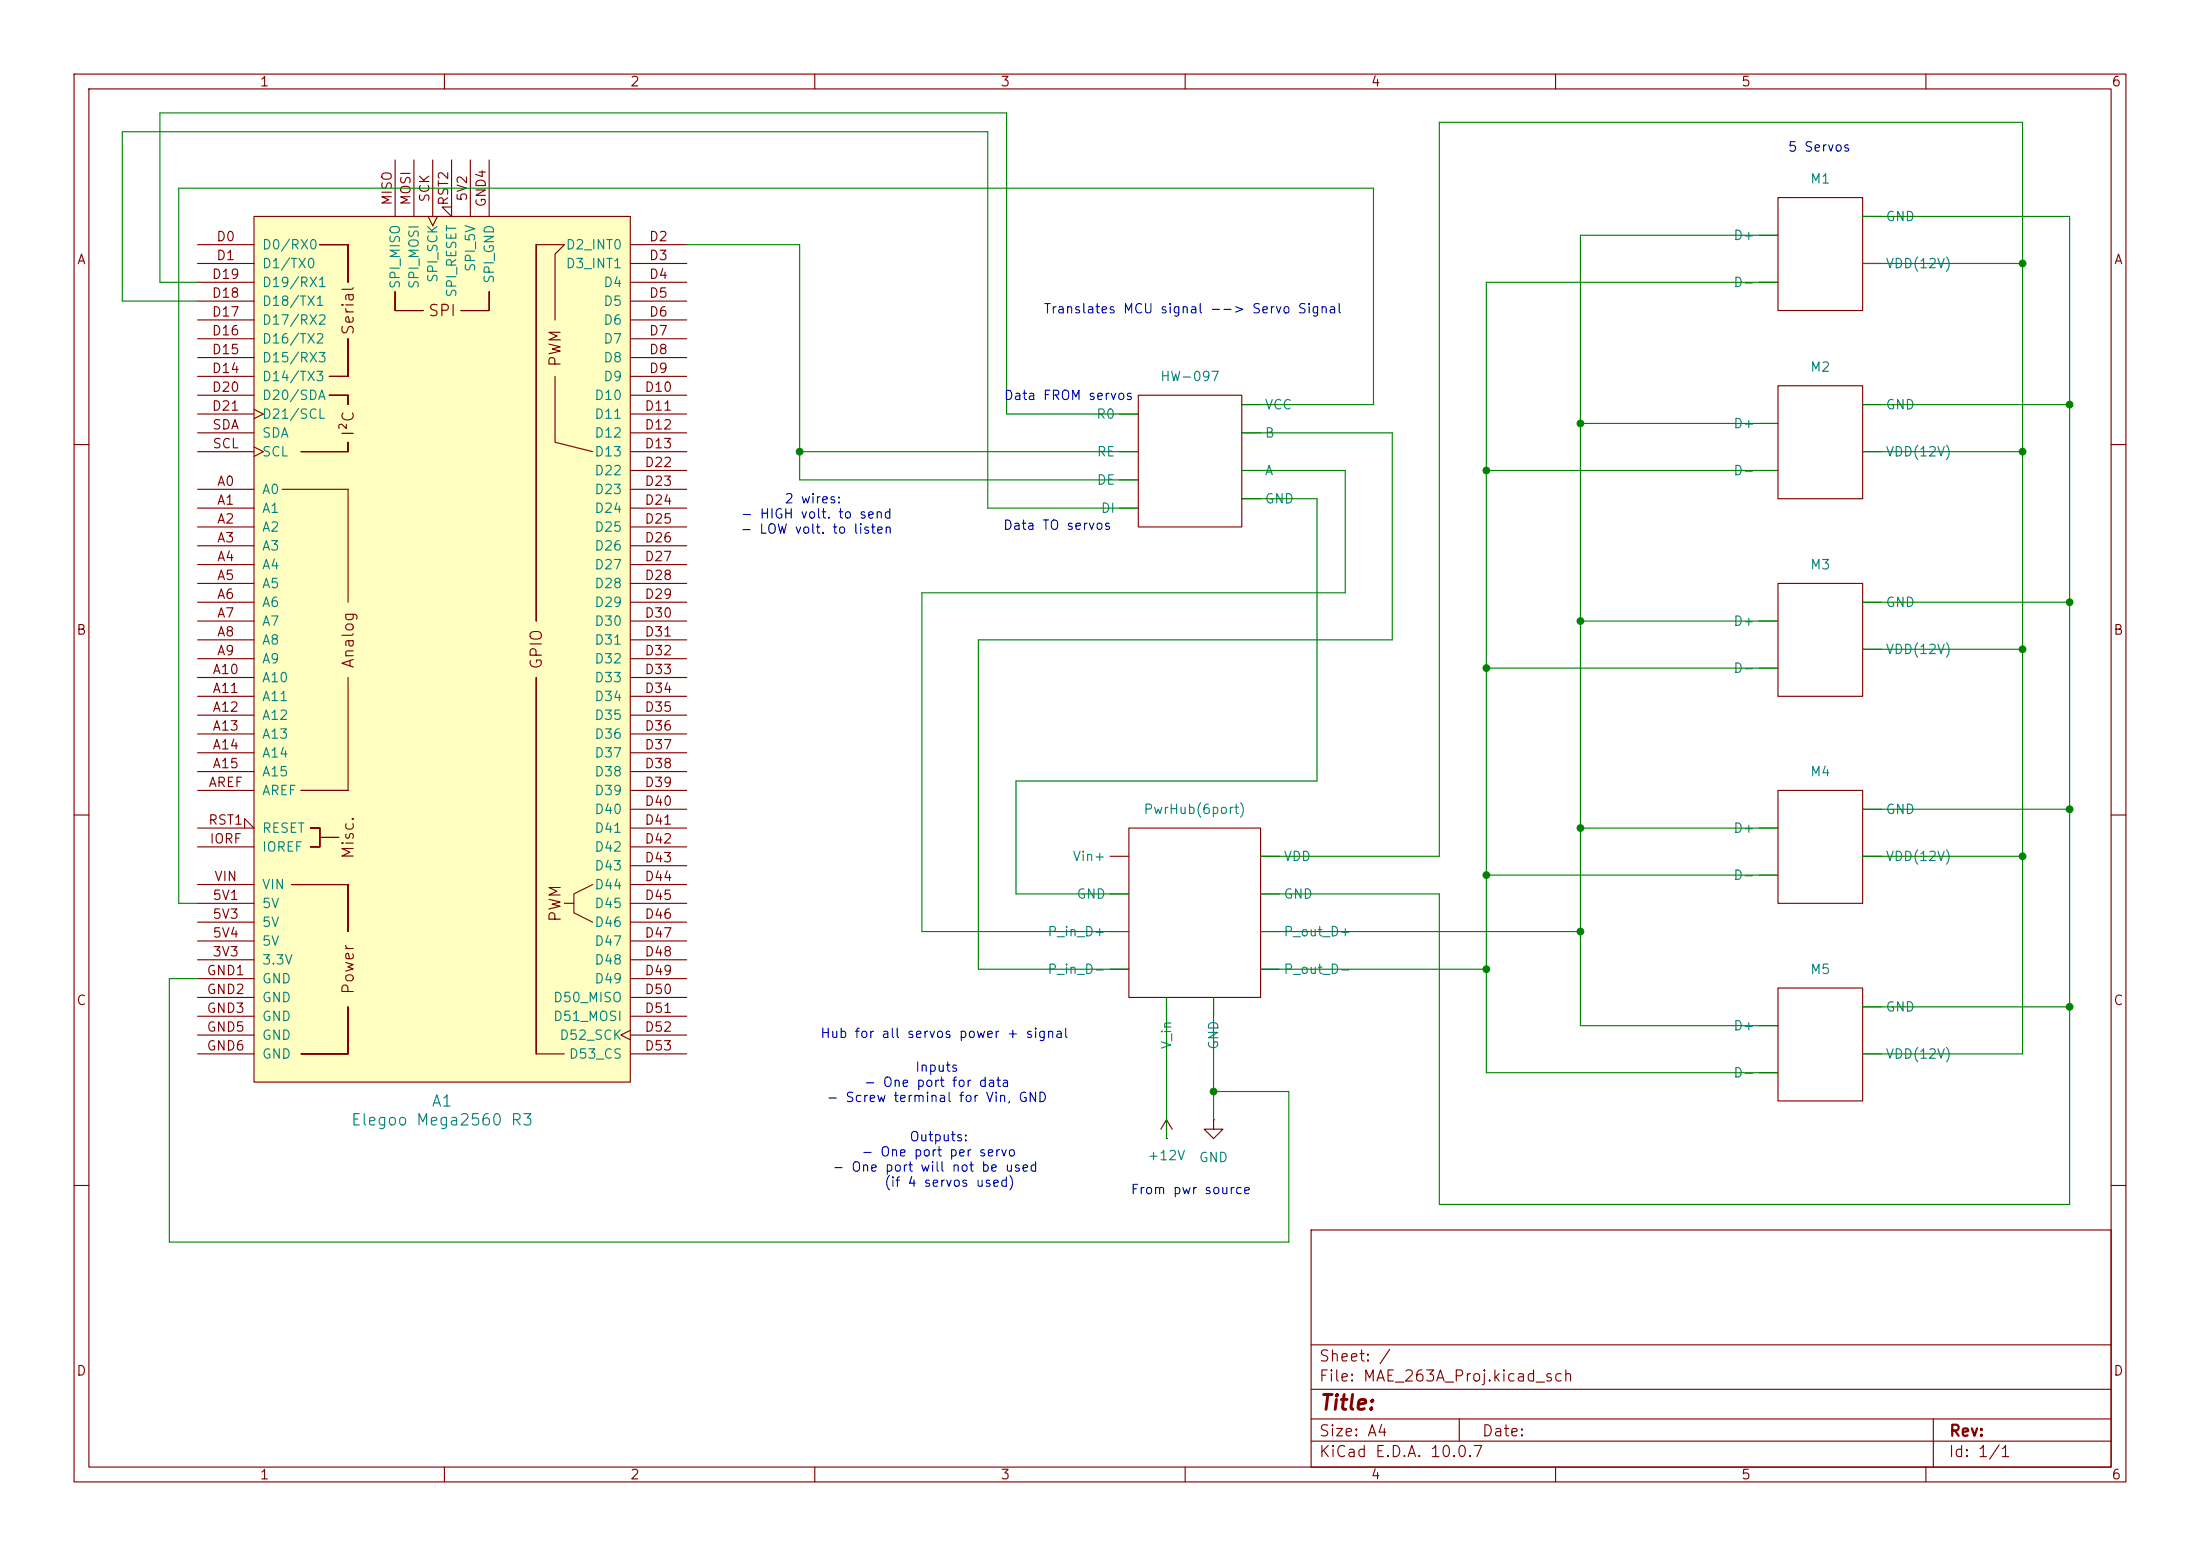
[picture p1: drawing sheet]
<svg xmlns="http://www.w3.org/2000/svg" width="297mm" height="210mm" viewBox="0 0 297 210" stroke-linecap="round" stroke-linejoin="round" font-family="sans-serif">
<g fill="none" stroke="#840000" stroke-width=".15">
<path d="M10 10h277v190h-277zM12 12h273v186h-273zM60 10v2M110 10v2M160 10v2M210 10v2M260 10v2M10 60h2M285 60h2M10 110h2M237.5 111.8h2.5M237.5 118.1h2.5"/>
<path d="M240 106.7h11.5v15.2h-11.5zM251.5 109.2h2.5M251.5 115.6h2.5M285 110h2M237.5 138.4h2.5M240 133.4h11.5v15.2h-11.5zM251.5 135.9h2.5M157.5 153.7h.1M157.5 151.1l-.8 1.3M157.5 151.1l.7 1.3M157.5 151.1v2.6M163.8 151.1v1.3h1.3l-1.3 1.3-1.2-1.3h1.2"/>
<path d="M163.8 151.1h.1M237.5 144.8h2.5M251.5 142.2h2.5M10 160h2M177 166h108v32h-108zM285 160h2M60 198v2M110 198v2M160 198v2M177 194.5h108M177 191.5h108M177 187.5h108"/>
<path d="M177 181.5h108M197 191.5v3M210 198v2M260 198v2M261 191.5v6.5"/>
</g>
<path d="M34.3 29.2h50.8v116.9h-50.8z" fill="#ffffc2"/>
<g fill="none" stroke="#840000" stroke-width=".15">
<path d="M26.7 33h7.6M26.7 35.6h7.6M26.7 38.1h7.6M34.3 29.2h50.8v116.9h-50.8zM43.2 33h3.8zM47 33v5.1zM53.3 39.4v2.5zM53.3 21.6v7.6M55.9 21.6v7.6M57.8 29.2l.6 1.3 .7-1.3M58.4 21.6v7.6M61 21.6v7.6l-1.3-1.3h1.3"/>
<path d="M63.5 21.6v7.6M66 39.4v2.5zM66 21.6v7.6M72.4 33h3.8l-1.3 1.3v8.9M72.4 33v50.8zM85.1 33h7.6M85.1 35.6h7.6M85.1 38.1h7.6M237.5 38.1h2.5M237.5 31.8h2.5M240 26.7h11.5v15.2h-11.5zM251.5 35.6h2.5"/>
<path d="M251.5 29.2h2.5M26.7 40.6h7.6M26.7 43.2h7.6M26.7 45.7h7.6M26.7 48.3h7.6M26.7 50.8h7.6M26.7 53.3h7.6M26.7 55.9h7.6M26.7 58.4h7.6M34.3 55.2l1.3 .7-1.3 .6M44.4 50.8h2.6zM44.4 53.3h2.6z"/>
<path d="M47 45.7v5.1zM47 53.3v1.3zM47 59.7v1.3zM53.3 41.9h3.8zM62.2 41.9h3.8zM74.9 50.8v8.9l5.1 1.3M85.1 40.6h7.6M85.1 43.2h7.6M85.1 45.7h7.6M85.1 48.3h7.6M85.1 50.8h7.6M85.1 53.3h7.6"/>
<path d="M85.1 55.9h7.6M85.1 58.4h7.6M151.1 55.9h2.6M153.7 53.3h13.9v17.8h-13.9zM167.6 58.4h2.6M167.6 54.6h2.6M237.5 57.2h2.5M240 52.1h11.5v15.2h-11.5zM251.5 54.6h2.5M26.7 66h7.6M26.7 68.6h7.6M26.7 71.1h7.6"/>
<path d="M26.7 73.7h7.6M26.7 76.2h7.6M26.7 78.7h7.6M26.7 61h7.6M34.3 60.3l1.3 .7-1.3 .6M38.1 66h8.9v15.3M40.6 61h6.4zM85.1 66h7.6M85.1 68.6h7.6M85.1 71.1h7.6M85.1 73.7h7.6M85.1 76.2h7.6"/>
<path d="M85.1 78.7h7.6M85.1 61h7.6M85.1 63.5h7.6M151.1 68.6h2.6M151.1 61h2.6M151.1 64.8h2.6M167.6 63.5h2.6M167.6 67.3h2.6M237.5 63.5h2.5M240 78.7h11.5v15.3h-11.5zM251.5 61h2.5M26.7 81.3h7.6"/>
<path d="M26.7 83.8h7.6M26.7 86.4h7.6M26.7 88.9h7.6M26.7 91.4h7.6M26.7 94h7.6M26.7 96.5h7.6M26.7 99.1h7.6M47 91.4v15.3M72.4 91.4v50.8zM85.1 81.3h7.6M85.1 83.8h7.6M85.1 86.4h7.6"/>
<path d="M85.1 88.9h7.6M85.1 91.4h7.6M85.1 94h7.6M85.1 96.5h7.6M85.1 99.1h7.6M237.5 83.8h2.5M237.5 90.2h2.5M251.5 81.3h2.5M251.5 87.6h2.5M26.7 111.8h7.6l-1.3-1.3v1.3M26.7 101.6h7.6M26.7 104.1h7.6"/>
<path d="M26.7 106.7h7.6M26.7 114.3h7.6M26.7 119.4h7.6M39.4 119.4h7.6zM40.6 106.7h6.4zM41.9 111.8h1.3zM41.9 114.3h1.3zM43.2 111.8v2.5zM43.2 113h2.5zM47 119.4v6.3zM80 119.4l-2.5 1.3v2.5l2.5 1.3M85.1 101.6h7.6"/>
<path d="M85.1 104.1h7.6M85.1 106.7h7.6M85.1 109.2h7.6M85.1 111.8h7.6M85.1 114.3h7.6M85.1 116.8h7.6M85.1 119.4h7.6M149.9 115.6h2.5M152.4 111.8h17.8v22.8h-17.8zM170.2 115.6h2.5M26.7 121.9h7.6M26.7 129.5h7.6"/>
<path d="M26.7 124.5h7.6M26.7 127h7.6M26.7 132.1h7.6M26.7 134.6h7.6M26.7 137.2h7.6M26.7 139.7h7.6M47 135.9v6.3zM76.2 121.9h1.3M85.1 139.1l-1.3 .6 1.3 .6M85.1 121.9h7.6M85.1 129.5h7.6M85.1 124.5h7.6"/>
<path d="M85.1 127h7.6M85.1 132.1h7.6M85.1 134.6h7.6M85.1 137.2h7.6M85.1 139.7h7.6M149.9 120.7h2.5M149.9 125.7h2.5M149.9 130.8h2.5M157.5 134.6v2.6M163.8 134.6v2.6M170.2 120.7h2.5M170.2 125.7h2.5"/>
<path d="M170.2 130.8h2.5M26.7 142.2h7.6M40.6 142.2h6.4zM72.4 142.2h3.8M85.1 142.2h7.6"/>
</g>
<g fill="none" stroke="#008400" stroke-width=".15">
<path d="M26.7 38.1h-5.1v-22.9h114.3v40.7h17.8M92.7 33h15.2v31.8h45.8M240 31.8h-26.6v106.6h26.6M240 38.1h-39.3v106.7h39.3M251.5 29.2h27.9v133.4h-85.1v-41.9h-24.1M251.5 35.6h21.5M26.7 40.6h-10.2v-22.8h116.8v50.8h20.4M167.6 54.6h17.8v-29.2h-161.3v96.5h2.6M167.6 58.4h20.4v28h-55.9v44.4h20.3M213.4 57.2h26.6M251.5 54.6h27.9M107.9 61h45.8"/>
<path d="M167.6 63.5h14v16.5h-57.1v45.7h27.9M167.6 67.3h10.2v38.1h-40.6v15.3h15.2M200.7 63.5h39.3M251.5 61h21.5M200.7 90.2h39.3M213.4 83.8h26.6M251.5 81.3h27.9M251.5 87.6h21.5M170.2 115.6h24.1v-99.1h78.7v125.7h-21.5M200.7 118.1h39.3M213.4 111.8h26.6M251.5 115.6h21.5"/>
<path d="M251.5 109.2h27.9M26.7 132.1h-3.8v35.5h151.1v-20.3h-10.2M157.5 134.6v19.1M163.8 134.6v16.5M170.2 130.8h30.5M170.2 125.7h43.2M251.5 135.9h27.9"/>
</g>
<g fill="#008400" stroke="#008400" stroke-width=".14">
<circle cx="273" cy="115.6" r=".46"/>
<circle cx="279.4" cy="109.2" r=".46"/>
<circle cx="279.4" cy="135.9" r=".46"/>
<circle cx="200.7" cy="118.1" r=".46"/>
<circle cx="200.7" cy="130.8" r=".46"/>
<circle cx="213.4" cy="125.7" r=".46"/>
<circle cx="200.7" cy="63.5" r=".46"/>
<circle cx="213.4" cy="57.2" r=".46"/>
<circle cx="107.9" cy="61" r=".46"/>
<circle cx="213.4" cy="111.8" r=".46"/>
<circle cx="213.4" cy="83.8" r=".46"/>
<circle cx="273" cy="35.6" r=".46"/>
<circle cx="273" cy="61" r=".46"/>
<circle cx="279.4" cy="54.6" r=".46"/>
<circle cx="273" cy="87.6" r=".46"/>
<circle cx="200.7" cy="90.2" r=".46"/>
<circle cx="279.4" cy="81.3" r=".46"/>
<circle cx="163.8" cy="147.3" r=".46"/>
</g>
<text font-size="2" fill="#840000" x="178" y="190.8">Title:</text>
<g font-size="1.5" fill="#840000">
<text x="48.1" y="45.4" transform="rotate(-90 48.1 45.4)">Serial</text>
<text x="57.7" y="43.1">SPI</text>
<text x="76.1" y="49.6" transform="rotate(-90 76.1 49.6)">PWM</text>
<text x="48.1" y="59" transform="rotate(-90 48.1 59)">I²C</text>
<text x="48.1" y="90.3" transform="rotate(-90 48.1 90.3)">Analog</text>
<text x="73.5" y="90.5" transform="rotate(-90 73.5 90.5)">GPIO</text>
<text x="48.1" y="116" transform="rotate(-90 48.1 116)">Misc.</text>
<text x="76.1" y="124.6" transform="rotate(-90 76.1 124.6)">PWM</text>
<text x="48.1" y="134.3" transform="rotate(-90 48.1 134.3)">Power</text>
<text x="178" y="184.1">Sheet: /</text>
<text x="178" y="186.8">File: MAE_263A_Proj.kicad_sch</text>
<text x="178" y="197">KiCad E.D.A. 10.0.7</text>
<text x="178" y="194.2">Size: A4</text>
<text x="200" y="194.2">Date:</text>
<text x="263" y="197">Id: 1/1</text>
<text x="263" y="194.2">Rev:</text>
</g>
<g font-size="1.5" fill="#008484">
<text x="58.2" y="149.7">A1</text>
<text x="47.3" y="152.3">Elegoo Mega2560 R3</text>
</g>
<g font-size="1.3" fill="#840000">
<text x="35" y="12">1</text>
<text x="85" y="12">2</text>
<text x="135" y="12">3</text>
<text x="185" y="12">4</text>
<text x="235" y="12">5</text>
<text x="285" y="12">6</text>
<text x="53.2" y="27.8" transform="rotate(-90 53.2 27.8)">MISO</text>
<text x="55.7" y="27.8" transform="rotate(-90 55.7 27.8)">MOSI</text>
<text x="58.3" y="27.4" transform="rotate(-90 58.3 27.4)">SCK</text>
<text x="60.8" y="27.9" transform="rotate(-90 60.8 27.9)">RST2</text>
<text x="63.4" y="27.3" transform="rotate(-90 63.4 27.3)">5V2</text>
<text x="65.9" y="28.1" transform="rotate(-90 65.9 28.1)">GND4</text>
<text x="10.3" y="36">A</text>
<text x="29.1" y="32.9">D0</text>
<text x="29.1" y="35.4">D1</text>
<text x="87.5" y="32.9">D2</text>
<text x="87.5" y="35.4">D3</text>
<text x="285.3" y="36">A</text>
<text x="28.5" y="40.5">D18</text>
<text x="28.5" y="38">D19</text>
<text x="87.5" y="38">D4</text>
<text x="87.5" y="40.5">D5</text>
<text x="28.5" y="45.6">D16</text>
<text x="28.5" y="43">D17</text>
<text x="87.5" y="43">D6</text>
<text x="87.5" y="45.6">D7</text>
<text x="28.5" y="50.7">D14</text>
<text x="28.5" y="48.1">D15</text>
<text x="28.5" y="53.2">D20</text>
<text x="86.9" y="53.2">D10</text>
<text x="87.5" y="48.1">D8</text>
<text x="87.5" y="50.7">D9</text>
<text x="28.5" y="55.7">D21</text>
<text x="28.6" y="58.3">SDA</text>
<text x="86.9" y="55.7">D11</text>
<text x="86.9" y="58.3">D12</text>
<text x="28.6" y="60.8">SCL</text>
<text x="29.2" y="65.9">A0</text>
<text x="86.9" y="60.8">D13</text>
<text x="86.9" y="63.4">D22</text>
<text x="86.9" y="65.9">D23</text>
<text x="29.2" y="68.4">A1</text>
<text x="29.2" y="71">A2</text>
<text x="86.9" y="68.4">D24</text>
<text x="86.9" y="71">D25</text>
<text x="29.2" y="73.5">A3</text>
<text x="29.2" y="76.1">A4</text>
<text x="86.9" y="73.5">D26</text>
<text x="86.9" y="76.1">D27</text>
<text x="29.2" y="78.6">A5</text>
<text x="29.2" y="81.1">A6</text>
<text x="29.2" y="83.7">A7</text>
<text x="86.9" y="78.6">D28</text>
<text x="86.9" y="81.1">D29</text>
<text x="86.9" y="83.7">D30</text>
<text x="10.2" y="86">B</text>
<text x="29.2" y="86.2">A8</text>
<text x="29.2" y="88.8">A9</text>
<text x="86.9" y="86.2">D31</text>
<text x="86.9" y="88.8">D32</text>
<text x="285.2" y="86">B</text>
<text x="28.6" y="91.3">A10</text>
<text x="28.6" y="93.8">A11</text>
<text x="86.9" y="91.3">D33</text>
<text x="86.9" y="93.8">D34</text>
<text x="28.6" y="96.4">A12</text>
<text x="28.6" y="98.9">A13</text>
<text x="28.6" y="101.5">A14</text>
<text x="86.9" y="96.4">D35</text>
<text x="86.9" y="98.9">D36</text>
<text x="86.9" y="101.5">D37</text>
<text x="28.1" y="106.5">AREF</text>
<text x="28.6" y="104">A15</text>
<text x="86.9" y="104">D38</text>
<text x="86.9" y="106.5">D39</text>
<text x="28" y="111.6">RST1</text>
<text x="86.9" y="109.1">D40</text>
<text x="86.9" y="111.6">D41</text>
<text x="28.2" y="114.2">IORF</text>
<text x="28.8" y="119.2">VIN</text>
<text x="86.9" y="114.2">D42</text>
<text x="86.9" y="116.7">D43</text>
<text x="86.9" y="119.2">D44</text>
<text x="28.6" y="121.8">5V1</text>
<text x="28.6" y="124.3">5V3</text>
<text x="86.9" y="121.8">D45</text>
<text x="86.9" y="124.3">D46</text>
<text x="27.8" y="131.9">GND1</text>
<text x="28.6" y="129.4">3V3</text>
<text x="28.6" y="126.9">5V4</text>
<text x="86.9" y="126.9">D47</text>
<text x="86.9" y="129.4">D48</text>
<text x="86.9" y="131.9">D49</text>
<text x="10.2" y="136">C</text>
<text x="27.8" y="134.5">GND2</text>
<text x="27.8" y="137">GND3</text>
<text x="86.9" y="134.5">D50</text>
<text x="86.9" y="137">D51</text>
<text x="285.2" y="136">C</text>
<text x="27.8" y="139.6">GND5</text>
<text x="27.8" y="142.1">GND6</text>
<text x="86.9" y="139.6">D52</text>
<text x="86.9" y="142.1">D53</text>
<text x="10.2" y="186">D</text>
<text x="285.2" y="186">D</text>
<text x="35" y="200">1</text>
<text x="85" y="200">2</text>
<text x="135" y="200">3</text>
<text x="185" y="200">4</text>
<text x="235" y="200">5</text>
<text x="285" y="200">6</text>
</g>
<g font-size="1.3" fill="#0000c2">
<text x="241.3" y="20.8">5 Servos</text>
<text x="140.8" y="42.6">Translates MCU signal --&gt; Servo Signal</text>
<text x="135.4" y="54.3">Data FROM servos</text>
<text x="99.9" y="70.3">- HIGH volt. to send</text>
<text x="105.8" y="68.3">2 wires:</text>
<text x="135.3" y="71.8">Data TO servos</text>
<text x="99.9" y="72.4">- LOW volt. to listen</text>
<text x="110.7" y="140.4">Hub for all servos power + signal</text>
<text x="111.5" y="149.1">- Screw terminal for Vin, GND</text>
<text x="116.5" y="147">- One port for data</text>
<text x="123.5" y="145">Inputs</text>
<text x="122.7" y="154.4">Outputs:</text>
<text x="112.3" y="158.5">- One port will not be used</text>
<text x="116.2" y="156.4">- One port per servo</text>
<text x="119.3" y="160.5">(if 4 servos used)</text>
<text x="152.6" y="161.5">From pwr source</text>
</g>
<g font-size="1.3" fill="#008484">
<text x="244.3" y="25.1">M1</text>
<text x="35.3" y="34">D0/RX0</text>
<text x="76.3" y="34">D2_INT0</text>
<text x="233.9" y="32.7">D+</text>
<text x="254.5" y="30.2">GND</text>
<text x="35.3" y="36.5">D1/TX0</text>
<text x="35.3" y="41.6">D18/TX1</text>
<text x="35.3" y="39.1">D19/RX1</text>
<text x="54.3" y="39.1" transform="rotate(-90 54.3 39.1)">SPI_MISO</text>
<text x="56.8" y="39.1" transform="rotate(-90 56.8 39.1)">SPI_MOSI</text>
<text x="59.4" y="38.3" transform="rotate(-90 59.4 38.3)">SPI_SCK</text>
<text x="61.9" y="40.3" transform="rotate(-90 61.9 40.3)">SPI_RESET</text>
<text x="64.5" y="36.8" transform="rotate(-90 64.5 36.8)">SPI_5V</text>
<text x="67" y="38.4" transform="rotate(-90 67 38.4)">SPI_GND</text>
<text x="76.3" y="36.5">D3_INT1</text>
<text x="81.4" y="39.1">D4</text>
<text x="81.4" y="41.6">D5</text>
<text x="233.9" y="39.1">D-</text>
<text x="254.5" y="36.5">VDD(12V)</text>
<text x="35.3" y="46.7">D16/TX2</text>
<text x="35.3" y="44.1">D17/RX2</text>
<text x="81.4" y="44.1">D6</text>
<text x="81.4" y="46.7">D7</text>
<text x="35.3" y="51.8">D14/TX3</text>
<text x="35.3" y="49.2">D15/RX3</text>
<text x="81.4" y="49.2">D8</text>
<text x="81.4" y="51.8">D9</text>
<text x="156.5" y="51.8">HW-097</text>
<text x="244.3" y="50.5">M2</text>
<text x="35.3" y="54.3">D20/SDA</text>
<text x="35.3" y="56.8">D21/SCL</text>
<text x="35.3" y="59.4">SDA</text>
<text x="80.2" y="54.3">D10</text>
<text x="80.2" y="56.8">D11</text>
<text x="80.2" y="59.4">D12</text>
<text x="147.9" y="56.8">R0</text>
<text x="170.7" y="55.6">VCC</text>
<text x="170.7" y="59.4">B</text>
<text x="233.9" y="58.1">D+</text>
<text x="254.5" y="55.6">GND</text>
<text x="35.3" y="61.9">SCL</text>
<text x="80.2" y="61.9">D13</text>
<text x="80.2" y="64.5">D22</text>
<text x="148" y="61.9">RE</text>
<text x="148" y="65.7">DE</text>
<text x="170.7" y="64.5">A</text>
<text x="233.9" y="64.5">D-</text>
<text x="254.5" y="61.9">VDD(12V)</text>
<text x="35.3" y="67">A0</text>
<text x="35.3" y="69.5">A1</text>
<text x="80.2" y="67">D23</text>
<text x="80.2" y="69.5">D24</text>
<text x="148.5" y="69.5">DI</text>
<text x="170.7" y="68.3">GND</text>
<text x="35.3" y="72.1">A2</text>
<text x="35.3" y="74.6">A3</text>
<text x="35.3" y="77.2">A4</text>
<text x="80.2" y="72.1">D25</text>
<text x="80.2" y="74.6">D26</text>
<text x="80.2" y="77.2">D27</text>
<text x="244.3" y="77.2">M3</text>
<text x="35.3" y="79.7">A5</text>
<text x="35.3" y="82.2">A6</text>
<text x="80.2" y="79.7">D28</text>
<text x="80.2" y="82.2">D29</text>
<text x="254.5" y="82.2">GND</text>
<text x="35.3" y="84.8">A7</text>
<text x="35.3" y="87.3">A8</text>
<text x="35.3" y="89.9">A9</text>
<text x="80.2" y="84.8">D30</text>
<text x="80.2" y="87.3">D31</text>
<text x="80.2" y="89.9">D32</text>
<text x="233.9" y="84.8">D+</text>
<text x="254.5" y="88.6">VDD(12V)</text>
<text x="35.3" y="92.4">A10</text>
<text x="35.3" y="94.9">A11</text>
<text x="80.2" y="92.4">D33</text>
<text x="80.2" y="94.9">D34</text>
<text x="233.9" y="91.1">D-</text>
<text x="35.3" y="97.5">A12</text>
<text x="35.3" y="100">A13</text>
<text x="80.2" y="97.5">D35</text>
<text x="80.2" y="100">D36</text>
<text x="35.3" y="102.6">A14</text>
<text x="35.3" y="105.1">A15</text>
<text x="35.3" y="107.6">AREF</text>
<text x="80.2" y="102.6">D37</text>
<text x="80.2" y="105.1">D38</text>
<text x="80.2" y="107.6">D39</text>
<text x="244.3" y="105.1">M4</text>
<text x="35.3" y="112.7">RESET</text>
<text x="80.2" y="110.2">D40</text>
<text x="80.2" y="112.7">D41</text>
<text x="154.3" y="110.2">PwrHub(6port)</text>
<text x="233.9" y="112.7">D+</text>
<text x="254.5" y="110.2">GND</text>
<text x="35.3" y="115.3">IOREF</text>
<text x="80.2" y="115.3">D42</text>
<text x="80.2" y="117.8">D43</text>
<text x="144.7" y="116.5">Vin+</text>
<text x="173.2" y="116.5">VDD</text>
<text x="233.9" y="119.1">D-</text>
<text x="254.5" y="116.5">VDD(12V)</text>
<text x="35.3" y="122.9">5V</text>
<text x="35.3" y="125.4">5V</text>
<text x="35.3" y="120.3">VIN</text>
<text x="80.2" y="120.3">D44</text>
<text x="80.2" y="122.9">D45</text>
<text x="80.2" y="125.4">D46</text>
<text x="145.3" y="121.6">GND</text>
<text x="173.2" y="121.6">GND</text>
<text x="35.3" y="130.5">3.3V</text>
<text x="35.3" y="128">5V</text>
<text x="80.2" y="128">D47</text>
<text x="80.2" y="130.5">D48</text>
<text x="141.3" y="126.7">P_in_D+</text>
<text x="141.3" y="131.8">P_in_D-</text>
<text x="173.2" y="126.7">P_out_D+</text>
<text x="173.2" y="131.8">P_out_D-</text>
<text x="244.3" y="131.8">M5</text>
<text x="35.3" y="133">GND</text>
<text x="35.3" y="135.6">GND</text>
<text x="74.6" y="135.6">D50_MISO</text>
<text x="80.2" y="133">D49</text>
<text x="254.5" y="136.9">GND</text>
<text x="35.3" y="138.1">GND</text>
<text x="35.3" y="140.7">GND</text>
<text x="35.3" y="143.2">GND</text>
<text x="74.6" y="138.1">D51_MOSI</text>
<text x="75.4" y="140.7">D52_SCK</text>
<text x="76.7" y="143.2">D53_CS</text>
<text x="158.4" y="141.7" transform="rotate(-90 158.4 141.7)">V_in</text>
<text x="164.8" y="141.8" transform="rotate(-90 164.8 141.8)">GND</text>
<text x="233.9" y="139.4">D+</text>
<text x="254.5" y="143.2">VDD(12V)</text>
<text x="233.9" y="145.7">D-</text>
<text x="154.8" y="156.9">+12V</text>
<text x="161.8" y="157.2">GND</text>
</g>
</svg>
